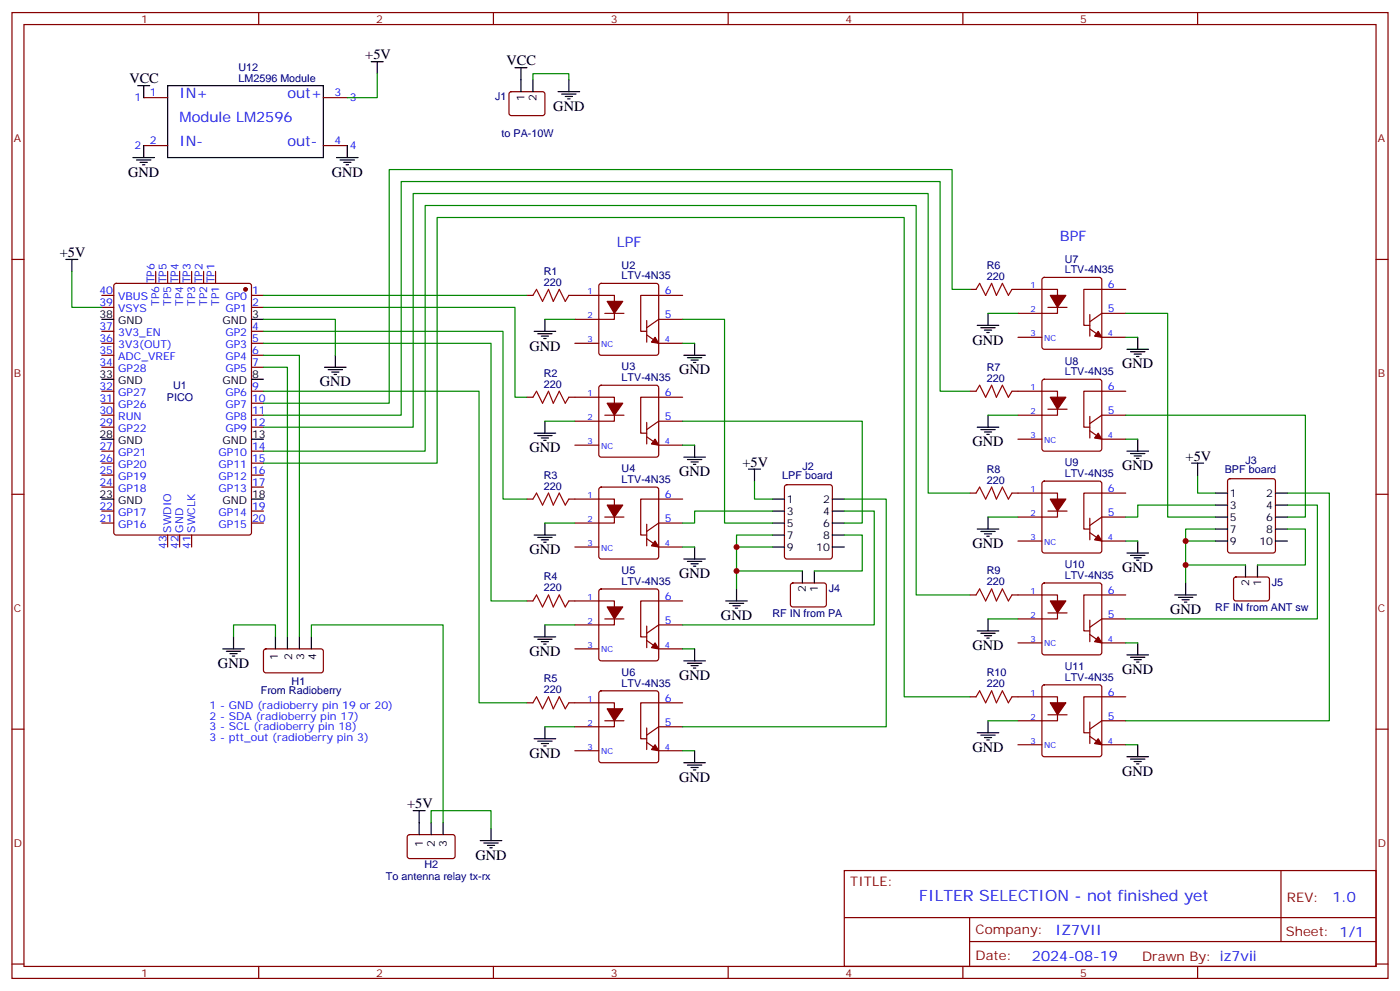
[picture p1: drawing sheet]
<svg xmlns="http://www.w3.org/2000/svg" width="412mm" height="292mm" viewBox="0 0 412 292" stroke-linecap="round" stroke-linejoin="round" font-family="sans-serif">
<g fill="none" stroke="#870000" stroke-width=".35">
<path d="M3.5 3.7h405.4v284.3h-405.4zM7.1 7.2h398.2v277.3h-398.2zM76.2 3.7v3.5M145.3 3.7v3.5M214.5 3.7v3.5M283.6 3.7v3.5M352.8 3.7v3.5M42.3 28.8h7.1M95.2 28.8h7.1M150.2 27.2l.4-.2h9.5l.4 .7-.1 5.9-.6 .4h-9.4l-.5-.7v-5.6zM42.3 42.9h7.1M95.2 42.9h7.1"/>
<path d="M3.5 76.4h3.6M45.9 79.9v3.5M49.4 79.9v3.5M52.9 79.9v3.5M56.4 79.9v3.5M60 79.9v3.5M63.5 79.9v3.5M405.3 76.4h3.6M30 87h3.5M30 90.5h3.5M30 97.5h3.5M33.7 83.6l.5-.2h39.2l.6 .5 .1 72.9-.5 .7h-39.4l-.6-.4-.1-73z"/>
<path d="M74.1 87h3.5M74.1 90.5h3.5M74.1 97.5h3.5M155.2 87h1.8M167.6 87h13.4v7h-11.7M176.6 83.6l.5-.2h16.2l.5 .2 .2 .5v19.8l-.2 .5-.5 .2h-16.2l-.5-.2-.2-.5v-19.8zM178.2 92.3h5.6M190.5 98.6l3.5 2.5h7.1M190.5 94.4v6.3M201.1 87h-12.4v10.5h1.8M201.1 94h-7.1l-3.5 2.5M285.8 85.2h1.7"/>
<path d="M298.1 85.2h13.4v7.1h-11.6M299.9 99.3h7M307.2 81.9l.4-.2h16.2l.5 .2 .3 .5v19.7l-.3 .5-.5 .2h-16.2l-.5-.2-.2-.5v-19.7zM308.7 90.5h5.6M321 92.6v6.4M321 96.8l3.6 2.5h7M331.6 85.2h-12.3v10.6h1.7M331.6 92.3h-7l-3.6 2.4M30 101.1h3.5M30 104.6h3.5M30 108.1h3.5M30 115.2h3.5"/>
<path d="M30 118.7h3.5M74.1 101.1h3.5M74.1 104.6h3.5M74.1 108.1h3.5M74.1 115.2h3.5M74.1 118.7h3.5M155.2 116.9h1.8M167.6 116.9h13.4v7.1h-11.7M169.3 101.1h7.1M176.6 113.6l.5-.2h16.2l.5 .2 .2 .5v19.8l-.2 .5-.5 .2h-16.2l-.5-.2-.2-.5v-19.8zM201.1 116.9h-12.4v10.6h1.8M285.8 115.2h1.7"/>
<path d="M298.1 115.2h13.4v7h-11.6M307.2 111.9l.4-.2h16.2l.5 .2 .3 .5v19.7l-.3 .5-.5 .2h-16.2l-.5-.2-.2-.5v-19.7zM331.6 115.2h-12.3v10.6h1.7M30 122.2h3.5M30 125.8h3.5M30 132.8h3.5M30 136.3h3.5M30 139.9h3.5M74.1 122.2h3.5M74.1 125.8h3.5M74.1 132.8h3.5M74.1 136.3h3.5"/>
<path d="M74.1 139.9h3.5M169.3 131.1h7.1M178.2 122.2h5.6M190.5 124.4v6.3M190.5 128.6l3.5 2.5h7.1M201.1 124h-7.1l-3.5 2.5M299.9 129.3h7M308.7 120.5h5.6M321 122.6v6.3M321 126.8l3.6 2.5h7M331.6 122.2h-7l-3.6 2.5M3.5 145.5h3.6"/>
<path d="M30 143.4h3.5M30 150.5h3.5M30 154h3.5M49.4 157.5v3.5M52.9 157.5v3.5M56.4 157.5v3.5M74.1 143.4h3.5M74.1 150.5h3.5M74.1 154h3.5M155.2 146.9h1.8M167.6 146.9h13.4v7.1h-11.7M176.6 143.6l.5-.2h16.2l.5 .2 .2 .5v19.8l-.2 .5-.5 .2h-16.2l-.5-.3-.2-.4v-19.8z"/>
<path d="M178.2 152.2h5.6M190.5 154.3v6.4M190.5 158.6l3.5 2.4h7.1M201.1 146.9h-12.4v10.6h1.8M201.1 154h-7.1l-3.5 2.5M231.3 142.9l.5-.2h12.7l.6 .4 .1 20.8-.5 .6-12.9 .1-.7-.5v-20.7zM285.8 145.2h1.7M298.1 145.2h13.4v7h-11.6M299.9 159.3h7M307.2 141.8l.4-.2h16.2l.5 .2 .3 .5v19.8l-.3 .5-.5 .2h-16.2l-.5-.2-.2-.5v-19.8zM308.7 150.5h5.6M321 152.6v6.3"/>
<path d="M321 156.8l3.6 2.5h7M331.6 145.2h-12.3v10.6h1.7M331.6 152.2h-7l-3.6 2.5M361.8 141.1l.5-.2h12.7l.7 .5v20.7l-.5 .7h-12.9l-.6-.5-.1-20.7zM405.3 145.5h3.6M155.2 176.9h1.8M167.6 176.9h13.4v7.1h-11.7M169.3 161h7.1M176.6 173.6l.5-.2h16.2l.5 .2 .2 .5v19.8l-.2 .5-.5 .2h-16.2l-.5-.3-.2-.4v-19.8zM201.1 176.9h-12.4v10.6h1.8M233.1 171.8l.4-.2 9.5 .1 .4 .6v6l-.7 .4-9.4-.1-.5-.6v-5.7zM285.8 175.2h1.7"/>
<path d="M298.1 175.2h13.4v7h-11.6M307.2 171.8l.4-.2h16.2l.5 .2 .3 .5v19.8l-.3 .5-.5 .2h-16.2l-.5-.2-.2-.5v-19.8zM331.6 175.2h-12.3v10.5h1.7M363.6 170.1l.5-.2h9.4l.4 .7v5.9l-.7 .4h-9.4l-.4-.7v-5.6zM77.8 191.2l.5-.2 16.5 .1 .4 .6v6l-.7 .4-16.5-.1-.4-.6v-5.7zM169.3 191h7.1M178.2 182.2h5.6M190.5 184.3v6.4M190.5 188.6l3.5 2.4h7.1M201.1 184h-7.1l-3.5 2.4M299.9 189.3h7M308.7 180.4h5.6"/>
<path d="M321 182.6v6.3M321 186.8l3.6 2.5h7M331.6 182.2h-7l-3.6 2.5M3.5 214.7h3.6M155.2 206.9h1.8M167.6 206.9h13.4v7.1h-11.7M176.6 203.6l.5-.2h16.2l.5 .2 .2 .5v19.7l-.2 .5-.5 .2h-16.2l-.5-.2-.2-.5v-19.7zM178.2 212.2h5.6M190.5 214.3v6.4M190.5 218.5l3.5 2.5h7.1M201.1 206.9h-12.4v10.6h1.8M201.1 214h-7.1l-3.5 2.4"/>
<path d="M285.8 205.1h1.7M298.1 205.1h13.4v7.1h-11.6M299.9 219.3h7M307.2 201.8l.4-.2h16.2l.5 .2 .3 .5v19.8l-.3 .5-.5 .2h-16.2l-.5-.3-.2-.4v-19.8zM308.7 210.4h5.6M321 212.5v6.4M321 216.8l3.6 2.5h7M331.6 205.1h-12.3v10.6h1.7M331.6 212.2h-7l-3.6 2.5M405.3 214.7h3.6M169.3 221h7.1M120.2 245.9l.4-.2 13 .1 .5 .6-.1 5.9-.7 .5-12.9-.1-.5-.6v-5.7z"/>
<path d="M248.7 256.3h156.6v28.2h-156.6zM377.3 256.3v20.9M248.7 270.1h156.5M285.6 277.2h119.6M285.6 270.1v14.2M3.5 283.8h3.6M76.2 284.5v3.5M145.3 284.5v3.5M214.5 284.5v3.5M283.6 284.5v3.5M352.8 284.5v3.5M405.3 283.8h3.6"/>
</g>
<g fill="#870000" stroke="#870000" stroke-width=".35">
<path d="M178.9 88.7h4.5l-2.4 3.6z"/>
<path d="M193 99.3l1 1.8-2.1-.4z"/>
<path d="M178.9 118.7h4.5l-2.4 3.5z"/>
<path d="M193 129.3l1 1.8-2.1-.4z"/>
<path d="M178.9 148.7h4.5l-2.4 3.5z"/>
<path d="M193 159.3l1 1.7-2.1-.3z"/>
<path d="M178.9 178.7h4.5l-2.4 3.5z"/>
<path d="M193 189.3l1 1.7-2.1-.3z"/>
<path d="M178.9 208.7h4.5l-2.4 3.5z"/>
<path d="M193 219.3l1 1.7-2.1-.3z"/>
<path d="M309.4 87h4.6l-2.5 3.5z"/>
<path d="M323.5 97.5l1.1 1.8-2.2-.3z"/>
<path d="M309.4 116.9h4.6l-2.5 3.6z"/>
<path d="M323.5 127.5l1.1 1.8-2.2-.4z"/>
<path d="M309.4 146.9h4.6l-2.5 3.6z"/>
<path d="M323.5 157.5l1.1 1.8-2.2-.4z"/>
<path d="M309.4 176.9h4.6l-2.5 3.5z"/>
<path d="M323.5 187.5l1.1 1.8-2.2-.4z"/>
<path d="M309.4 206.9h4.6l-2.5 3.5z"/>
<path d="M323.5 217.5l1.1 1.8-2.2-.4z"/>
<circle cx="72.3" cy="85.2" r=".53"/>
</g>
<g fill="none" stroke="#000" stroke-width=".35">
<path d="M109.4 18.2h3.5M111.1 18.2v3.5M151.7 19.9h3.5M153.5 19.9v7.1M40.6 25.2h3.5M42.3 25.2v3.6M49.4 25.2h45.8v21.2h-45.8zM157 23.5v3.5M164.4 27h6.3M165.5 27.7h4.2M166.5 28.4h2.1M167.2 29.1h.7"/>
<path d="M167.6 23.5v3.5M39.2 46.4h6.3M40.2 47.1h4.2M41.3 47.8h2.1M42 48.5h.7M42.3 42.9v3.5M99.1 46.4h6.4M100.2 47.1h4.2M101.2 47.8h2.2M102 48.5h.7M102.3 42.9v3.5M19.4 76.4h3.5"/>
<path d="M21.2 76.4v3.5M30 94h3.5M74.1 94h3.5M157.3 97.5h6.4M158.4 98.2h4.2M159.5 99h2.1M160.2 99.7h.7M160.5 94v3.5M287.9 95.8h6.3M288.9 96.5h4.3M290 97.2h2.1M290.7 97.9h.7"/>
<path d="M291 92.3v3.5M335.1 99.3v3.5M30 111.7h3.5M74.1 111.7h3.5M95.6 108.1h6.4M96.7 108.8h4.2M97.7 109.5h2.1M98.4 110.2h.7M98.8 104.6v3.5M201.4 104.6h6.4M202.5 105.3h4.2M203.6 106h2.1"/>
<path d="M204.3 106.7h.7M204.6 101.1v3.5M332 102.8h6.3M333 103.5h4.3M334.1 104.2h2.1M334.8 105h.7M30 129.3h3.5M74.1 129.3h3.5M157.3 127.5h6.4M158.4 128.2h4.2M159.5 128.9h2.1M160.2 129.6h.7"/>
<path d="M160.5 124v3.5M201.4 134.6h6.4M202.5 135.3h4.2M203.6 136h2.1M204.3 136.7h.7M204.6 131.1v3.5M220.5 138.1h3.5M222.2 138.1v3.5M287.9 125.8h6.3M288.9 126.5h4.3M290 127.2h2.1M290.7 127.9h.7"/>
<path d="M291 122.2v3.6M332 132.8h6.3M333 133.5h4.3M334.1 134.2h2.1M334.8 134.9h.7M335.1 129.3v3.5M351 136.3h3.5M352.8 136.3v3.6M30 146.9h3.5M74.1 146.9h3.5M157.3 157.5h6.4M158.4 158.2h4.2"/>
<path d="M159.5 158.9h2.1M160.2 159.6h.7M160.5 154v3.5M227.5 146.9h3.6M227.5 157.5h3.6M227.5 150.5h3.6M227.5 154h3.6M245.2 146.9h3.5M245.2 157.5h3.5M245.2 150.5h3.5M245.2 154h3.5M287.9 155.8h6.3"/>
<path d="M288.9 156.5h4.3M290 157.2h2.1M290.7 157.9h.7M291 152.2v3.6M335.1 159.3v3.5M358.1 155.8h3.5M358.1 145.2h3.5M358.1 148.7h3.5M358.1 152.2h3.5M358.1 159.3h3.5M375.7 155.8h3.5M375.7 145.2h3.5"/>
<path d="M375.7 148.7h3.5M375.7 152.2h3.5M375.7 159.3h3.5M201.4 164.6h6.4M202.5 165.3h4.2M203.6 166h2.1M204.3 166.7h.7M204.6 161v3.6M213.8 176.9h6.3M214.8 177.6h4.3M215.9 178.3h2.1M216.6 179h.7"/>
<path d="M217 173.4v3.5M227.5 161h3.6M236.4 168.1v3.5M239.9 168.1v3.5M245.2 161h3.5M332 162.8h6.3M333 163.5h4.3M334.1 164.2h2.1M334.8 164.9h.7M346.1 175.2h6.3M347.1 175.9h4.3M348.2 176.6h2.1"/>
<path d="M348.9 177.3h.7M349.2 171.6v3.6M366.9 166.3v3.6M370.4 166.3v3.6M65.6 191h6.4M66.7 191.7h4.2M67.7 192.4h2.1M68.4 193.1h.7M68.8 187.5v3.5M81.1 187.5v3.5M84.7 187.5v3.5M88.2 187.5v3.5"/>
<path d="M91.7 187.5v3.5M157.3 187.5h6.4M158.4 188.2h4.2M159.5 188.9h2.1M160.2 189.6h.7M160.5 184v3.5M201.4 194.6h6.4M202.5 195.3h4.2M203.6 196h2.1M204.3 196.7h.7M204.6 191v3.6M287.9 185.7h6.3"/>
<path d="M288.9 186.4h4.3M290 187.1h2.1M290.7 187.9h.7M291 182.2v3.5M332 192.8h6.3M333 193.5h4.3M334.1 194.2h2.1M334.8 194.9h.7M335.1 189.3v3.5M157.3 217.5h6.4M158.4 218.2h4.2M159.5 218.9h2.1"/>
<path d="M160.2 219.6h.7M160.5 214v3.5M287.9 215.7h6.3M288.9 216.4h4.3M290 217.1h2.1M290.7 217.8h.7M291 212.2v3.5M335.1 219.3v3.5M121.7 238.7h3.5M123.5 238.7v7M201.4 224.5h6.4M202.5 225.2h4.2"/>
<path d="M203.6 226h2.1M204.3 226.7h.7M204.6 221v3.5M332 222.8h6.3M333 223.5h4.3M334.1 224.2h2.1M334.8 224.9h.7M127 242.2v3.5M130.5 242.2v3.5M141.5 247.5h6.3M142.5 248.2h4.3M143.6 248.9h2.1"/>
<path d="M144.3 249.6h.7M144.6 243.9v3.6"/>
</g>
<path d="M157 87l1-1.8 1.8 3.5 1.8-3.5 1.4 3.5 1.7-3.5 1.8 3.5 1.1-1.7M287.5 85.2l1.1-1.8 1.7 3.6 1.8-3.6 1.4 3.6 1.8-3.6 1.7 3.6 1.1-1.8M157 116.9l1-1.7 1.8 3.5 1.8-3.5 1.4 3.5 1.7-3.5 1.8 3.5 1.1-1.8M287.5 115.2l1.1-1.8 1.7 3.5 1.8-3.5 1.4 3.5 1.8-3.5 1.7 3.5 1.1-1.7M157 146.9l1-1.7 1.8 3.5 1.8-3.5 1.4 3.5 1.7-3.5 1.8 3.5 1.1-1.8M287.5 145.2l1.1-1.8 1.7 3.5 1.8-3.5 1.4 3.5 1.8-3.5 1.7 3.5 1.1-1.7M157 176.9l1-1.7 1.8 3.5 1.8-3.5 1.4 3.5 1.7-3.5 1.8 3.5 1.1-1.8M287.5 175.2l1.1-1.8 1.7 3.5 1.8-3.5 1.4 3.5 1.8-3.5 1.7 3.5 1.1-1.7M157 206.9l1-1.8 1.8 3.6 1.8-3.6 1.4 3.6 1.7-3.6 1.8 3.6 1.1-1.8M287.5 205.1l1.1-1.7 1.7 3.5 1.8-3.5 1.4 3.5 1.8-3.5 1.7 3.5 1.1-1.8" fill="none" stroke="#a10000" stroke-width=".35"/>
<g fill="none" stroke="#008700" stroke-width=".35">
<path d="M111.1 21.7v7.1h-8.8M157 23.5v-1.8h10.6v1.8M21.2 79.9v10.6h8.8M77.6 90.5h74.1v26.4h3.5M77.6 97.5h70.6v49.4h7M77.6 94h21.2v10.6M77.6 87h77.6M160.5 94h8.8M201.1 94h12.3v60h14.1M285.8 85.2h-5.3v-35.3h-165.8v68.8h-37.1M291 92.3h8.9M331.6 92.3h12.4v59.9h14.1"/>
<path d="M331.6 99.3h3.5M77.6 101.1h67v75.8h10.6M77.6 115.2h63.5v91.7h14.1M77.6 104.6h10.6v82.9M77.6 108.1h7.1v79.4M201.1 101.1h3.5M285.8 115.2h-8.9v-61.8h-158.7v68.8h-40.6M77.6 125.8h44.1v-68.8h151.7v88.2h12.4M77.6 132.8h47.6v-72.3h144.7v114.7h15.9M77.6 136.3h51.2v-72.3h137.5v141.1h19.5M160.5 124h8.8M201.1 124h52.9v30h-5.3"/>
<path d="M201.1 131.1h3.5M291 122.2h8.9M331.6 122.2h52.9v30h-5.3M331.6 129.3h3.5M352.8 139.9v5.3h5.3M160.5 154h8.8M222.2 141.6v5.3h5.3M227.5 157.5h-10.5v3.5h10.5M227.5 150.5h-22.9v3.5h-3.5M248.7 146.9h12.4v67.1h-60M248.7 150.5h8.8v33.5h-56.4M248.7 157.5h5.3v10.6h-14.1"/>
<path d="M291 152.2h8.9M331.6 159.3h3.5M349.2 159.3v12.3M358.1 148.7h-23v3.5h-3.5M358.1 155.8h-8.9v3.5h8.9M379.2 148.7h8.9v33.5h-56.5M379.2 145.2h12.4v67h-60M379.2 155.8h5.3v10.5h-14.1M201.1 161h3.5M217 161v12.4M217 168.1h19.4M349.2 166.3h17.7"/>
<path d="M68.8 187.5v-3.5h12.3v3.5M91.7 187.5v-3.5h38.8v58.2M160.5 184h8.8M201.1 191h3.5M291 182.2h8.9M331.6 189.3h3.5M160.5 214h8.8M291 212.2h8.9M331.6 219.3h3.5M201.1 221h3.5M127 242.2v-3.5h17.6v5.2"/>
</g>
<g fill="#c00">
<circle cx="349.3" cy="159.3" r=".88"/>
<circle cx="217" cy="161" r=".88"/>
<circle cx="349.3" cy="166.3" r=".88"/>
<circle cx="217" cy="168.1" r=".88"/>
</g>
<text font-size="4.6" fill="#00f" x="270.8" y="265.3">FILTER SELECTION - not finished yet</text>
<g font-size="4.2">
<text x="107.6" y="17.5">+5V</text>
<text x="149.2" y="19.2">VCC</text>
<text x="38.1" y="24.5">VCC</text>
<text x="163" y="32.6">GND</text>
<text x="37.7" y="52">GND</text>
<text x="97.7" y="52">GND</text>
<text x="17.6" y="75.7">+5V</text>
<text x="286.5" y="101.4">GND</text>
<text x="155.9" y="103.2">GND</text>
<text x="94.2" y="113.8">GND</text>
<text x="200" y="110.2">GND</text>
<text x="330.6" y="108.5">GND</text>
<text x="286.5" y="131.4">GND</text>
<text x="155.9" y="133.2">GND</text>
<text x="218.7" y="137.4">+5V</text>
<text x="349.2" y="135.6">+5V</text>
<text x="200" y="140.2">GND</text>
<text x="330.6" y="138.5">GND</text>
<text x="286.5" y="161.4">GND</text>
<text x="155.9" y="163.2">GND</text>
<text x="200" y="170.2">GND</text>
<text x="330.6" y="168.5">GND</text>
<text x="212.4" y="182.6">GND</text>
<text x="344.7" y="180.8">GND</text>
<text x="286.5" y="191.4">GND</text>
<text x="64.2" y="196.7">GND</text>
<text x="155.9" y="193.1">GND</text>
<text x="200" y="200.2">GND</text>
<text x="330.6" y="198.4">GND</text>
<text x="286.5" y="221.4">GND</text>
<text x="155.9" y="223.1">GND</text>
<text x="200" y="230.2">GND</text>
<text x="330.6" y="228.4">GND</text>
<text x="119.9" y="237.9">+5V</text>
<text x="140.1" y="253.1">GND</text>
</g>
<g font-size="4.2" fill="#00f">
<text x="52.9" y="28.8">IN+</text>
<text x="84.7" y="28.8">out+</text>
<text x="52.9" y="35.8">Module LM2596</text>
<text x="52.9" y="42.9">IN-</text>
<text x="84.7" y="42.9">out-</text>
<text x="312.2" y="71.1">BPF</text>
<text x="181.7" y="72.8">LPF</text>
<text x="392.5" y="265.6">1.0</text>
<text x="310.9" y="275.1">IZ7VII</text>
<text x="304" y="282.9">2024-08-19</text>
</g>
<g font-size="3.9" fill="#800">
<text x="250.5" y="260.9">TITLE:</text>
<text x="379.1" y="265.6">REV:</text>
<text x="287.4" y="275.1">Company:</text>
<text x="378.7" y="275.7">Sheet: 1/1</text>
<text x="287.4" y="282.8">Date:</text>
<text x="336.4" y="282.8">Drawn By: iz7vii</text>
</g>
<g font-size="3.2" fill="#800">
<text x="41.6" y="6.7">1</text>
<text x="110.8" y="6.7">2</text>
<text x="179.9" y="6.7">3</text>
<text x="249.1" y="6.7">4</text>
<text x="318.2" y="6.7">5</text>
<text x="4.1" y="41.8">A</text>
<text x="405.9" y="41.8">A</text>
<text x="4.1" y="110.9">B</text>
<text x="405.9" y="110.9">B</text>
<text x="4.1" y="180.1">C</text>
<text x="405.9" y="180.1">C</text>
<text x="4.1" y="249.2">D</text>
<text x="405.9" y="249.2">D</text>
<text x="41.6" y="287.5">1</text>
<text x="110.8" y="287.5">2</text>
<text x="179.9" y="287.5">3</text>
<text x="249.1" y="287.5">4</text>
<text x="318.2" y="287.5">5</text>
</g>
<g font-size="3.2" fill="#000080">
<text x="70.2" y="21">U12</text>
<text x="70.2" y="24.2">LM2596 Module</text>
<text x="145.9" y="29.5">J1</text>
<text x="147.7" y="40.5">to PA-10W</text>
<text x="313.6" y="77.3">U7</text>
<text x="160.2" y="80.9">R1</text>
<text x="183.1" y="82.3">LTV-4N35</text>
<text x="183.1" y="79">U2</text>
<text x="290.7" y="82.4">220</text>
<text x="290.7" y="79.1">R6</text>
<text x="313.6" y="80.5">LTV-4N35</text>
<text x="160.2" y="84.1">220</text>
<text x="313.6" y="107.4">U8</text>
<text x="160.2" y="110.9">R2</text>
<text x="183.1" y="112.3">LTV-4N35</text>
<text x="183.1" y="109">U3</text>
<text x="290.7" y="112.4">220</text>
<text x="290.7" y="109.1">R7</text>
<text x="313.6" y="110.5">LTV-4N35</text>
<text x="49.2" y="118.1">PICO</text>
<text x="51" y="114.6">U1</text>
<text x="160.2" y="114.1">220</text>
<text x="313.6" y="137.3">U9</text>
<text x="366.9" y="136.7">J3</text>
<text x="160.2" y="140.9">R3</text>
<text x="183.1" y="142.2">LTV-4N35</text>
<text x="183.1" y="139">U4</text>
<text x="230.4" y="140.9">LPF board</text>
<text x="236.4" y="138.4">J2</text>
<text x="290.7" y="142.3">220</text>
<text x="290.7" y="139.1">R8</text>
<text x="313.6" y="140.5">LTV-4N35</text>
<text x="360.8" y="139.2">BPF board</text>
<text x="160.2" y="144.1">220</text>
<text x="313.6" y="167.2">U10</text>
<text x="160.2" y="170.9">R4</text>
<text x="183.1" y="172.2">LTV-4N35</text>
<text x="183.1" y="169">U5</text>
<text x="290.7" y="172.3">220</text>
<text x="290.7" y="169.1">R9</text>
<text x="313.6" y="170.5">LTV-4N35</text>
<text x="374.6" y="172.4">J5</text>
<text x="160.2" y="174.1">220</text>
<text x="244.1" y="174.3">J4</text>
<text x="358" y="179.8">RF IN from ANT sw</text>
<text x="227.5" y="181.6">RF IN from PA</text>
<text x="313.6" y="197.2">U11</text>
<text x="85.9" y="201.6">H1</text>
<text x="160.2" y="200.9">R5</text>
<text x="183.1" y="202.2">LTV-4N35</text>
<text x="183.1" y="199">U6</text>
<text x="290.7" y="202.3">220</text>
<text x="290.7" y="199.1">R10</text>
<text x="313.6" y="200.5">LTV-4N35</text>
<text x="76.8" y="204.4">From Radioberry</text>
<text x="160.2" y="204.1">220</text>
<text x="125" y="255.7">H2</text>
<text x="113.7" y="259.2">To antenna relay tx-rx</text>
</g>
<g font-size="3.2" fill="#00f">
<text x="39.6" y="29.8">1</text>
<text x="44.1" y="28.4">1</text>
<text x="98.5" y="28.4">3</text>
<text x="103" y="29.8">3</text>
<text x="39.6" y="43.9">2</text>
<text x="44.1" y="42.5">2</text>
<text x="98.5" y="42.5">4</text>
<text x="103" y="43.9">4</text>
<text x="45.5" y="83.4" transform="rotate(-90 45.5 83.4)">TP6</text>
<text x="49" y="83.4" transform="rotate(-90 49 83.4)">TP5</text>
<text x="52.6" y="83.4" transform="rotate(-90 52.6 83.4)">TP4</text>
<text x="56.1" y="83.4" transform="rotate(-90 56.1 83.4)">TP3</text>
<text x="59.6" y="83.4" transform="rotate(-90 59.6 83.4)">TP2</text>
<text x="63.1" y="83.4" transform="rotate(-90 63.1 83.4)">TP1</text>
<text x="29.3" y="86.6">40</text>
<text x="34.8" y="88.4">VBUS</text>
<text x="66.4" y="88.4">GP0</text>
<text x="74.3" y="86.6">1</text>
<text x="195.8" y="86.6">6</text>
<text x="326.3" y="84.8">6</text>
<text x="29.3" y="90.1">39</text>
<text x="34.8" y="91.9">VSYS</text>
<text x="46.9" y="90" transform="rotate(-90 46.9 90)">TP6</text>
<text x="50.4" y="90" transform="rotate(-90 50.4 90)">TP5</text>
<text x="54" y="90" transform="rotate(-90 54 90)">TP4</text>
<text x="57.5" y="90" transform="rotate(-90 57.5 90)">TP3</text>
<text x="61" y="90" transform="rotate(-90 61 90)">TP2</text>
<text x="64.6" y="90" transform="rotate(-90 64.6 90)">TP1</text>
<text x="66.4" y="91.9">GP1</text>
<text x="74.3" y="90.1">2</text>
<text x="195.8" y="93.7">5</text>
<text x="326.3" y="91.9">5</text>
<text x="29.3" y="100.7">36</text>
<text x="29.3" y="97.2">37</text>
<text x="34.8" y="99">3V3_EN</text>
<text x="66.4" y="99">GP2</text>
<text x="74.3" y="97.2">4</text>
<text x="74.3" y="100.7">5</text>
<text x="29.3" y="107.8">34</text>
<text x="29.3" y="104.2">35</text>
<text x="34.8" y="106">ADC_VREF</text>
<text x="34.8" y="102.5">3V3(OUT)</text>
<text x="66.4" y="102.5">GP3</text>
<text x="66.4" y="106">GP4</text>
<text x="74.3" y="104.2">6</text>
<text x="74.3" y="107.8">7</text>
<text x="34.8" y="109.5">GP28</text>
<text x="66.4" y="109.5">GP5</text>
<text x="29.3" y="118.4">31</text>
<text x="29.3" y="114.8">32</text>
<text x="34.8" y="116.6">GP27</text>
<text x="66.4" y="116.6">GP6</text>
<text x="74.3" y="114.8">9</text>
<text x="74.3" y="118.4">10</text>
<text x="195.8" y="116.6">6</text>
<text x="326.3" y="114.8">6</text>
<text x="29.3" y="125.4">29</text>
<text x="29.3" y="121.9">30</text>
<text x="34.8" y="123.6">RUN</text>
<text x="34.8" y="120.1">GP26</text>
<text x="66.4" y="120.1">GP7</text>
<text x="66.4" y="123.6">GP8</text>
<text x="74.3" y="121.9">11</text>
<text x="74.3" y="125.4">12</text>
<text x="195.8" y="123.6">5</text>
<text x="326.3" y="121.9">5</text>
<text x="34.8" y="127.2">GP22</text>
<text x="66.4" y="127.2">GP9</text>
<text x="29.3" y="136">26</text>
<text x="29.3" y="132.5">27</text>
<text x="34.8" y="137.8">GP20</text>
<text x="34.8" y="134.2">GP21</text>
<text x="64.4" y="134.2">GP10</text>
<text x="64.4" y="137.8">GP11</text>
<text x="74.3" y="132.5">14</text>
<text x="74.3" y="136">15</text>
<text x="29.3" y="143.1">24</text>
<text x="29.3" y="139.5">25</text>
<text x="34.8" y="141.3">GP19</text>
<text x="64.4" y="141.3">GP12</text>
<text x="74.3" y="139.5">16</text>
<text x="74.3" y="143.1">17</text>
<text x="34.8" y="144.8">GP18</text>
<text x="64.4" y="144.8">GP13</text>
<text x="195.8" y="146.6">6</text>
<text x="326.3" y="144.8">6</text>
<text x="29.3" y="153.6">21</text>
<text x="29.3" y="150.1">22</text>
<text x="34.8" y="155.4">GP16</text>
<text x="34.8" y="151.9">GP17</text>
<text x="64.4" y="151.9">GP14</text>
<text x="64.4" y="155.4">GP15</text>
<text x="74.3" y="150.1">19</text>
<text x="74.3" y="153.6">20</text>
<text x="195.8" y="153.6">5</text>
<text x="326.3" y="151.9">5</text>
<text x="49" y="161.5" transform="rotate(-90 49 161.5)">43</text>
<text x="50.4" y="156.8" transform="rotate(-90 50.4 156.8)">SWDIO</text>
<text x="52.6" y="161.5" transform="rotate(-90 52.6 161.5)">42</text>
<text x="54" y="156.8" transform="rotate(-90 54 156.8)">GND</text>
<text x="56.1" y="161.5" transform="rotate(-90 56.1 161.5)">41</text>
<text x="57.5" y="156.8" transform="rotate(-90 57.5 156.8)">SWCLK</text>
<text x="195.8" y="176.6">6</text>
<text x="326.3" y="174.8">6</text>
<text x="195.8" y="183.6">5</text>
<text x="326.3" y="181.9">5</text>
<text x="61.7" y="208.7">1 - GND (radioberry pin 19 or 20)</text>
<text x="195.8" y="206.6">6</text>
<text x="326.3" y="204.8">6</text>
<text x="61.7" y="211.8">2 - SDA (radioberry pin 17)</text>
<text x="61.7" y="215">3 - SCL (radioberry pin 18)</text>
<text x="195.8" y="213.6">5</text>
<text x="326.3" y="211.8">5</text>
<text x="61.7" y="218.2">3 - ptt_out (radioberry pin 3)</text>
</g>
<g font-size="3.2">
<text x="154.5" y="29.7" transform="rotate(-90 154.5 29.7)">1</text>
<text x="158" y="29.7" transform="rotate(-90 158 29.7)">2</text>
<text x="29.3" y="93.7">38</text>
<text x="34.8" y="95.4">GND</text>
<text x="65.5" y="95.4">GND</text>
<text x="74.3" y="93.7">3</text>
<text x="29.3" y="111.3">33</text>
<text x="34.8" y="113.1">GND</text>
<text x="65.5" y="113.1">GND</text>
<text x="74.3" y="111.3">8</text>
<text x="29.3" y="128.9">28</text>
<text x="34.8" y="130.7">GND</text>
<text x="65.5" y="130.7">GND</text>
<text x="74.3" y="128.9">13</text>
<text x="29.3" y="146.6">23</text>
<text x="34.8" y="148.3">GND</text>
<text x="65.5" y="148.3">GND</text>
<text x="74.3" y="146.6">18</text>
<text x="231.8" y="148">1</text>
<text x="242.5" y="148">2</text>
<text x="362.3" y="146.2">1</text>
<text x="362.3" y="149.8">3</text>
<text x="373" y="146.2">2</text>
<text x="373" y="149.8">4</text>
<text x="231.8" y="151.5">3</text>
<text x="231.8" y="155">5</text>
<text x="242.5" y="151.5">4</text>
<text x="242.5" y="155">6</text>
<text x="362.3" y="153.3">5</text>
<text x="373" y="153.3">6</text>
<text x="231.8" y="158.6">7</text>
<text x="242.5" y="158.6">8</text>
<text x="362.3" y="156.8">7</text>
<text x="362.3" y="160.3">9</text>
<text x="371" y="160.3">10</text>
<text x="373" y="156.8">8</text>
<text x="231.8" y="162.1">9</text>
<text x="240.4" y="162.1">10</text>
<text x="367.9" y="172.6" transform="rotate(-90 367.9 172.6)">2</text>
<text x="371.5" y="172.6" transform="rotate(-90 371.5 172.6)">1</text>
<text x="237.4" y="174.3" transform="rotate(-90 237.4 174.3)">2</text>
<text x="240.9" y="174.3" transform="rotate(-90 240.9 174.3)">1</text>
<text x="81.8" y="194.4" transform="rotate(-90 81.8 194.4)">1</text>
<text x="86.1" y="194.4" transform="rotate(-90 86.1 194.4)">2</text>
<text x="89.6" y="194.4" transform="rotate(-90 89.6 194.4)">3</text>
<text x="93.1" y="194.4" transform="rotate(-90 93.1 194.4)">4</text>
<text x="124.5" y="249.5" transform="rotate(-90 124.5 249.5)">1</text>
<text x="128.1" y="249.5" transform="rotate(-90 128.1 249.5)">2</text>
<text x="131.6" y="249.5" transform="rotate(-90 131.6 249.5)">3</text>
</g>
<g font-size="2.5" fill="#00f">
<text x="173.1" y="86.6">1</text>
<text x="303.6" y="84.8">1</text>
<text x="173.1" y="93.7">2</text>
<text x="303.6" y="91.9">2</text>
<text x="173.1" y="100.7">3</text>
<text x="195.8" y="100.7">4</text>
<text x="303.6" y="99">3</text>
<text x="307.6" y="100.4">NC</text>
<text x="326.3" y="99">4</text>
<text x="177.1" y="102.1">NC</text>
<text x="173.1" y="116.6">1</text>
<text x="303.6" y="114.8">1</text>
<text x="173.1" y="123.6">2</text>
<text x="303.6" y="121.9">2</text>
<text x="173.1" y="130.7">3</text>
<text x="195.8" y="130.7">4</text>
<text x="303.6" y="128.9">3</text>
<text x="307.6" y="130.4">NC</text>
<text x="326.3" y="128.9">4</text>
<text x="177.1" y="132.1">NC</text>
<text x="173.1" y="146.6">1</text>
<text x="303.6" y="144.8">1</text>
<text x="173.1" y="153.6">2</text>
<text x="303.6" y="151.9">2</text>
<text x="173.1" y="160.7">3</text>
<text x="195.8" y="160.7">4</text>
<text x="303.6" y="158.9">3</text>
<text x="307.6" y="160.3">NC</text>
<text x="326.3" y="158.9">4</text>
<text x="177.1" y="162.1">NC</text>
<text x="173.1" y="176.6">1</text>
<text x="303.6" y="174.8">1</text>
<text x="173.1" y="183.6">2</text>
<text x="303.6" y="181.9">2</text>
<text x="173.1" y="190.7">3</text>
<text x="195.8" y="190.7">4</text>
<text x="303.6" y="188.9">3</text>
<text x="307.6" y="190.3">NC</text>
<text x="326.3" y="188.9">4</text>
<text x="177.1" y="192.1">NC</text>
<text x="173.1" y="206.6">1</text>
<text x="303.6" y="204.8">1</text>
<text x="173.1" y="213.6">2</text>
<text x="303.6" y="211.8">2</text>
<text x="173.1" y="220.7">3</text>
<text x="195.8" y="220.7">4</text>
<text x="303.6" y="218.9">3</text>
<text x="307.6" y="220.3">NC</text>
<text x="326.3" y="218.9">4</text>
<text x="177.1" y="222.1">NC</text>
</g>
</svg>
